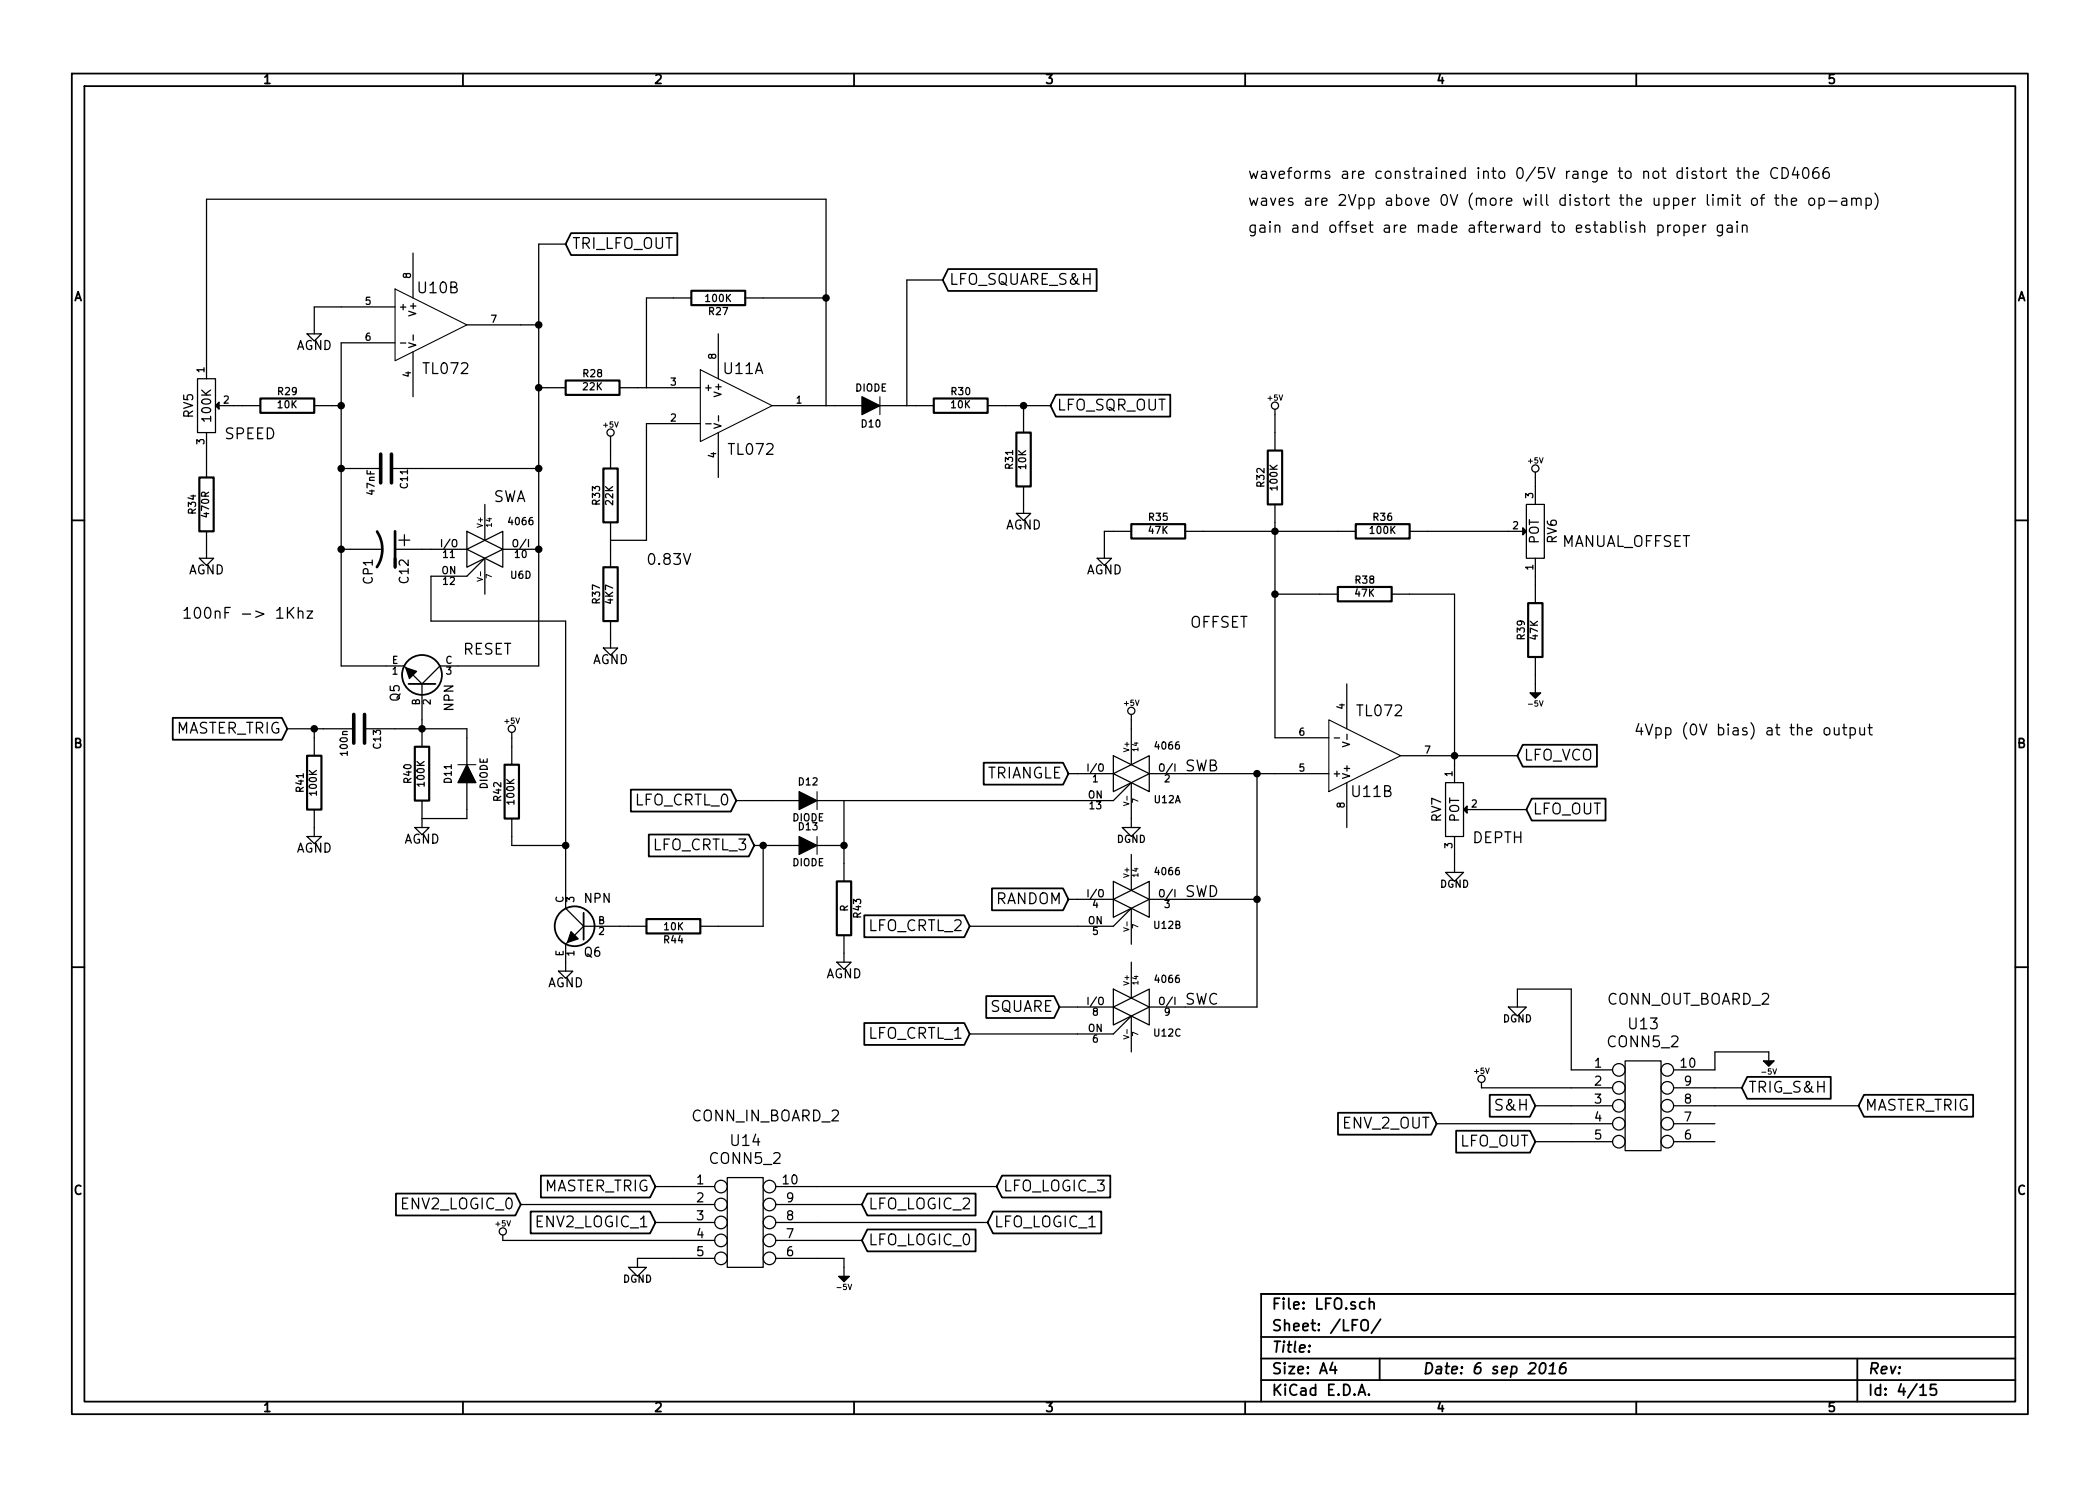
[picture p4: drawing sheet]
<svg xmlns="http://www.w3.org/2000/svg" width="297mm" height="210mm" viewBox="0 0 297 210" stroke-linecap="round" stroke-linejoin="round" font-family="sans-serif">
<g fill="none" stroke="#000" stroke-width=".25">
<path d="M10.2 10.4h276.6v189.7h-276.6zM11.9 12.2h273.2v186.1h-273.2zM65.5 10.4v1.8M120.8 10.4v1.8M176.1 10.4v1.8M231.4 10.4v1.8M80.8 33h15v3.1h-15l-.8-1.6zM134.1 38.1h21v3.1h-21l-.8-1.6zM149.4 55.8h16.1v3.1h-16.1l-.8-1.5zM10.2 73.6h1.7M285.1 73.6h1.7M57.8 96.8h3.8"/>
<path d="M24.4 101.6h15.5l.7 1.5-.7 1.6h-15.5zM89.2 111.7h14.2l.7 1.6-.7 1.5h-14.2zM91.8 118.1h14.1l.8 1.5-.8 1.6h-14.1zM139.1 107.9h11.3l.7 1.6-.7 1.5h-11.3zM215.4 105.4h10.5v3.1h-10.5l-.8-1.6zM216.7 113h10.4v3.1h-10.4l-.8-1.6zM10.2 136.8h1.7M82.5 129.2v3.8M122.3 129.5h14.1l.8 1.6-.8 1.5h-14.1zM140.3 125.7h10.1l.7 1.5-.7 1.6h-10.1zM285.1 136.8h1.7M122.3 144.7h14.1l.8 1.6-.8 1.5h-14.1z"/>
<path d="M139.5 140.9h9.6l.8 1.6-.8 1.5h-9.6zM189.3 157.4h13.1l.8 1.6-.8 1.5h-13.1zM206 160h10.4l.8 1.5-.8 1.6h-10.4zM210.7 154.9h5.7l.8 1.6-.8 1.5h-5.7zM247.1 152.4h11.9v3.1h-11.9l-.7-1.6zM263.7 154.9h15.4v3.1h-15.4l-.8-1.5zM56 168.9h16.9l.8 1.5-.8 1.6h-16.9zM75.1 171.4h16.8l.8 1.6-.8 1.5h-16.8zM76.5 166.3h15.4l.8 1.6-.8 1.5h-15.4zM122.7 174h15.3v3.1h-15.3l-.8-1.6zM122.7 168.9h15.3v3.1h-15.3l-.8-1.6zM140.5 171.4h15.3v3.1h-15.3l-.8-1.5z"/>
<path d="M141.7 166.3h15.3v3.1h-15.3l-.7-1.5zM65.5 198.3v1.8M120.8 198.3v1.8M176.1 198.3v1.8M178.4 189.2h106.7M178.4 195.3h106.7M178.4 192.2h106.7M185.2 190.4h.1l-.1 .1v-.1v.1M188.5 192.8l-.4 1h1M188.8 193.3v1.1M192.1 197.4l.5-1.5 .5 1.5M192.3 197h.7"/>
<path d="M192.6 187a.5 .5 0 0 1 .6-.3 .5 .5 0 0 1 .3 .5v.9a.53 .53 0 0 1-.6 .2 .53 .53 0 0 1-.4-.5zM193.6 197.3h.1l-.1 .1-.1-.1h.1v.1M193.7 184.3a.38 .38 0 0 1 .7 .1v.8M193.7 183.7v1.5M195.1 192.2v3.1M195.3 186.7l-1.3 1.9M218 193a.35 .35 0 0 1 .4-.2 .35 .35 0 0 1 .2 .3 .87 .87 0 0 1-.6 1.3l-.1-.1a1.14 1.14 0 0 1 .1-1.3zM219.1 194.4h.9M219.2 193.3l.5-.5-.1 1.6M221.5 192.8a.72 .72 0 0 0-.9 .7v.7a.52 .52 0 0 0 .9-.1v-.5a.49 .49 0 0 0-.9 .1M231.4 198.3v1.8M262.7 192.2v6.1"/>
<path d="M271.6 196.3l.4-.4v1.5M271.6 197.4h.9M273.8 195.9h-.7l-.1 .7 .3-.1h.5l.1 .3-.1 .5a.62 .62 0 0 1-.8 0M285.1 183.1h-106.7v15.2"/>
<circle cx="59.7" cy="95.5" r="2.82"/>
<circle cx="81.3" cy="131.1" r="2.82"/>
</g>
<path d="M55.9 40.9l10.1 5.1-10.1 5zM99.1 52.3l10.1 5.1-10.1 5.1zM124.5 56.1v2.6M64.8 108.2h2.5M115.6 112v2.5M115.6 118.4v2.5M188 101.8l10.1 5.1-10.1 5.1z" fill="none" stroke="#000" stroke-width=".15"/>
<g fill="none" stroke="#000" stroke-width=".18">
<path d="M58.4 35.8v6.4M80 34.5h-3.8v59.7h-14l-2.5 2.6M133.3 39.6h-5v17.8M234.5 31.9a.48 .48 0 0 1 .7 .1l.1 .6a.48 .48 0 0 1-.8 .2M234.5 31.8v1.6M235.9 31.8v1.1M236.3 31.8l-.3 .1-.1 .3M236.8 32a.42 .42 0 0 1 .4-.2 .42 .42 0 0 1 .4 .4v.4a.43 .43 0 0 1-.4 .3 .43 .43 0 0 1-.4-.3zM238.2 31.9a.48 .48 0 0 1 .7 .1v.6a.48 .48 0 0 1-.7 .2M238.2 31.8v1.6M239.5 32.4l.7-.2v-.3l-.5-.1-.2 .3 .1 .7 .1 .1 .5-.1M240.9 31.8v1.1"/>
<path d="M241.3 31.8l-.3 .1-.1 .3M241.5 24.4a.42 .42 0 0 1 .4-.2 .42 .42 0 0 1 .3 .3v.5a.43 .43 0 0 1-.4 .3 .43 .43 0 0 1-.4-.3zM242.9 24.2v1M243.3 24.2l-.3 .1-.1 .2M243.6 24.2h.6M243.6 31.8v1.3a.43 .43 0 0 1-.6 .2M243.6 31.9a.48 .48 0 0 0-.6 .1l-.1 .6a.48 .48 0 0 0 .7 .2M243.8 23.7v1.3l.1 .2h.3M244.3 31.9l.2-.1 .4 .1 .1 1M245 32.2l-.5 .1a.3 .3 0 0 0-.2 .3 .3 .3 0 0 0 .2 .3l.5-.1M245.6 24.2h.6M245.7 31.3l-.1 .1 .1 .1 .1-.1-.1-.1v.2"/>
<path d="M245.7 31.8v1.1M245.8 23.7v1.3l.1 .2h.3M246.5 32a.38 .38 0 0 1 .6 .1v.8M246.5 31.8v1.1M246.7 24.4a.38 .38 0 0 1 .7 .1v.7M246.7 23.7v1.5M247.8 28.2a.42 .42 0 0 1 .4-.2 .42 .42 0 0 1 .4 .3v.5a.43 .43 0 0 1-.4 .3 .43 .43 0 0 1-.4-.3zM248 24.7l.7-.1v-.3l-.5-.1-.2 .3 .1 .7h.1h.5M249 28h.6M249.6 27.5l-.3 .1-.1 .2v1.3M251 28h.6M251.2 27.5v1.3l.1 .2 .3 .1"/>
<path d="M251.4 23.9a.63 .63 0 0 0-.7 0 .63 .63 0 0 0-.2 .7 .6 .6 0 0 0 .3 .6 .6 .6 0 0 0 .6-.1M252.1 23.7a.77 .77 0 0 1 .9 .8 .77 .77 0 0 1-.9 .7zM252.1 28.2a.38 .38 0 0 1 .7 .1v.8M252.1 27.5v1.6M253.4 28.5l.7-.1v-.3l-.5-.1-.2 .3 .1 .7 .1 .1 .5-.1M253.9 23.6l-.4 1.1h1M254.3 24.2v1M255.1 23.9a.36 .36 0 0 1 .4-.2 .36 .36 0 0 1 .3 .3 .77 .77 0 0 1-.5 1.2h-.1a1.13 1.13 0 0 1-.1-1.3zM255.9 28.2a.42 .42 0 0 1 .4-.2 .42 .42 0 0 1 .4 .3v.5a.43 .43 0 0 1-.4 .3 .43 .43 0 0 1-.4-.3zM257.1 23.7a.62 .62 0 0 0-.7 .7v.6a.48 .48 0 0 0 .5 .3 .48 .48 0 0 0 .4-.3l-.1-.5a.48 .48 0 0 0-.7 0l-.1 .1M257.3 28.1a.48 .48 0 0 1 .7 .1v.6a.48 .48 0 0 1-.7 .2M257.3 28v1.6"/>
<path d="M258.6 23.7a.62 .62 0 0 0-.7 .7v.6a.48 .48 0 0 0 .4 .3 .48 .48 0 0 0 .4-.3v-.5a.48 .48 0 0 0-.8 0v.1M258.7 28.5h1.1M260.6 28.1l.1-.1 .4 .1 .1 1M261.2 28.4l-.5 .1a.3 .3 0 0 0-.2 .3 .3 .3 0 0 0 .2 .3l.5-.1M261.9 28.2a.38 .38 0 0 1 .7 .1v.8M261.9 28v1.1M262.6 28.3a.35 .35 0 0 1 .3-.3 .35 .35 0 0 1 .3 .3v.8M264 28.1a.48 .48 0 0 1 .6 .1l.1 .6a.48 .48 0 0 1-.7 .2M264 28v1.6M265.2 27.3a1.75 1.75 0 0 1 0 2.3M27.9 53.6h2.6v7.6h-2.6zM29.2 53.6v-25.4h87.6v29.2"/>
<path d="M31 57.4h5.8M43.4 47.2h2.1l-1.1 1.1zM44.4 57.4h3.9M55.9 48.5h-7.6v45.7h8.8l.3 .3M55.9 43.4h-11.5v3.8M56.6 48.5h.8M57.8 48.5l1 .3-1 .4M58.4 49.8v6.3M58.4 47.4v.8M66 46h10.2M76.2 54.9h3.8M87.6 54.9h11.5"/>
<path d="M97.8 42.2h-6.4v12.7M99.1 59.9h-7.7v16.5h-5M99.8 60h.8M101 59.9l1 .4-1 .3M101.6 47.2v6.4M101.6 58.8v.8M105.4 42.2h11.4M109.2 57.4h12.7M124.5 57.4h7.6M139.7 57.4h8.9M144.8 57.4v3.8M180.3 57.9v5.8"/>
<path d="M28.2 79h2l-1 1zM29.2 61.2v6.4M29.2 75.2v3.8M48.3 66.3h5.5M48.3 77.7h5.8M55.4 66.3h20.8M55.9 77.7h10.1M66 77.7l5.1-2.5v5.1zM66 75.2l5.1 2.5-5.1 2.6zM68.6 71.4v5M71.1 77.7h5.1M86.4 61.7v4.6"/>
<path d="M86.4 73.9v6.4M96.7 78.3l.5 1.6 .5-1.6M101.6 61.2v6.4M143.8 72.6h2l-1 1.1zM144.8 68.8v3.8M155.2 79h2l-1 1zM160 75.2h-3.8v3.8M167.6 75.2h24.2M180.3 71.4v33h7.7M199.4 75.2h16M215.9 71.4h2.5v7.6h-2.5zM217.2 66.8v4.6"/>
<path d="M217.2 79v6.3M26 86.4l.5-.5v1.6M26 87.5h.9M27.6 86.1a.36 .36 0 0 1 .4-.1 .36 .36 0 0 1 .3 .3 .77 .77 0 0 1-.4 1.2l-.2-.1a1.13 1.13 0 0 1-.1-1.3zM29.1 86.1a.36 .36 0 0 1 .4-.1 .36 .36 0 0 1 .2 .3 .77 .77 0 0 1-.4 1.2l-.1-.1a1.13 1.13 0 0 1-.1-1.3zM58.4 95.5l1.3 1.3M59.7 96.8v8.9M68.6 84.1v-5.1l-2.6 2.5h-5v6.4h19v40.6l2.5 2.6M85.3 91.7h2.1l-1 1zM86.4 87.9v3.8M180.3 84.1h8.9M190.5 96.8v6.3"/>
<path d="M196.8 84.1h8.9v26.6M217.2 93v5M40.6 103.1h9.4M43.4 118.4h2.1l-1.1 1zM44.4 103.1v3.8M44.4 114.5v3.9M51.6 103.1h14.4v5.1M58.7 117.1h2l-1 1zM59.7 113.3v3.8M66 110.7v5.1h-6.3M72.4 103.6v4.6M72.4 115.8v3.8h7.6"/>
<path d="M104.1 113.3h8.9M106.7 119.6h6.3M107.9 119.6v11.5h-8.8M115.6 113.3h41.9l2.5-2.6v6.4M115.6 119.6h3.8M119.4 113.3v11.4M151.1 109.5h6.4M157.5 109.5l5.1-2.6v5.1zM157.5 106.9l5.1 2.6-5.1 2.5zM158.7 117.1h2.6l-1.3 1.3zM160 101.1v7.1M162.6 109.5h25.4"/>
<path d="M177.8 109.5v33h-15.2M188.7 104.4h.8M189.9 105l1 .3-1 .4M190.5 110.7v6.4M190.5 103.9v.7M198.1 106.9h16.5M204.5 110.7h2.5v7.7h-2.5zM205.7 118.4v5M207.5 114.5h8.4M258.1 103.1a.42 .42 0 0 1 .4-.1 .42 .42 0 0 1 .3 .3v.4a.43 .43 0 0 1-.4 .3 .43 .43 0 0 1-.4-.3zM259.5 103v.8a.39 .39 0 0 0 .6 .1M260.1 103v1"/>
<path d="M260.6 103h.6M260.8 102.5v1.3l.1 .1 .3 .1M261.7 103a.48 .48 0 0 1 .7 .1v.6a.48 .48 0 0 1-.7 .2M261.7 103v1.5M263.1 103v.8a.39 .39 0 0 0 .6 .1M263.7 103v1M264.2 103h.6M264.4 102.5v1.3l.1 .1 .3 .1M79 137.4h2l-1 1zM80.3 133.3l-.3 .3v3.8M82.5 131.1l-1.2 1.2M82.5 131.1h8.9"/>
<path d="M118.4 136.1h2l-1 1.1zM119.4 132.3v3.8M137.2 131.1h20.3l2.5-2.6v5.1M151.1 127.2h6.4M157.5 139.9l5.1 2.6-5.1 2.5zM157.5 127.2l5.1-2.5v5.1zM157.5 124.7l5.1 2.5-5.1 2.6zM160 120.9v5.1M160 136.1v5.1M162.6 127.2h15.2M204.5 123.4h2.5l-1.3 1.3zM137.2 146.3h20.3l2.5-2.5v5"/>
<path d="M149.9 142.5h7.6M157.5 142.5l5.1-2.6v5.1zM203.2 159h24.9M209.5 153.2v.7h18.6M213.4 142.5h2.5l-1.3 1.3zM214.6 142.5v-2.6h7.6v11.5h5.9M217.2 156.5h10.9M229.9 150.1h5v12.7h-5zM236.7 153.9h9.7M236.7 156.5h26.2M236.7 159h5.9M250.2 150.1v-1.3h-7.6v2.6h-5.9"/>
<path d="M71.1 174.7v.8h30M73.7 170.4h27.4M88.9 179.3h2.5l-1.2 1.3zM92.7 167.9h8.4M92.7 173h8.4M101.1 178h-10.9v1.3M102.9 166.6h5v12.7h-5zM109.7 178h9.7v2.6M109.7 167.9h31.3M109.7 170.4h12.2M109.7 173h30M109.7 175.5h12.2"/>
<path d="M217.2 161.5h10.9M236.7 161.5h5.9"/>
<circle cx="180.3" cy="57.4" r=".51"/>
<circle cx="86.4" cy="61.2" r=".51"/>
<circle cx="217.2" cy="66.3" r=".51"/>
<circle cx="72.4" cy="103.1" r=".51"/>
<circle cx="160" cy="100.6" r=".51"/>
<circle cx="209.6" cy="152.6" r=".51"/>
<circle cx="229" cy="156.5" r=".89"/>
<circle cx="229" cy="153.9" r=".89"/>
<circle cx="229" cy="151.4" r=".89"/>
<circle cx="229" cy="159" r=".89"/>
<circle cx="235.8" cy="156.5" r=".89"/>
<circle cx="235.8" cy="153.9" r=".89"/>
<circle cx="235.8" cy="159" r=".89"/>
<circle cx="235.8" cy="151.4" r=".89"/>
<circle cx="71.1" cy="174.2" r=".51"/>
<circle cx="102" cy="167.9" r=".89"/>
<circle cx="102" cy="178" r=".89"/>
<circle cx="102" cy="170.4" r=".89"/>
<circle cx="102" cy="173" r=".89"/>
<circle cx="102" cy="175.5" r=".89"/>
<circle cx="108.8" cy="170.4" r=".89"/>
<circle cx="108.8" cy="167.9" r=".89"/>
<circle cx="108.8" cy="178" r=".89"/>
<circle cx="108.8" cy="175.5" r=".89"/>
<circle cx="108.8" cy="173" r=".89"/>
<circle cx="229" cy="161.5" r=".89"/>
<circle cx="235.8" cy="161.5" r=".89"/>
</g>
<path d="M53.8 64.3v4M55.4 64.3v4M50 101.1v4.1M51.6 101.1v4.1" fill="none" stroke="#000" stroke-width=".51"/>
<g fill="none" stroke="#000" stroke-width=".3">
<path d="M36.8 56.4h7.6v2h-7.6zM80 53.8h7.6v2.1h-7.6zM97.8 41.1h7.6v2.1h-7.6zM132.1 56.4h7.6v2h-7.6zM28.2 67.6h2v7.6h-2zM85.3 66.3h2.1v7.6h-2.1zM143.8 61.2h2v7.6h-2zM160 74.2h7.6v2h-7.6zM179.3 63.7h2.1v7.7h-2.1zM191.8 74.2h7.6v2h-7.6zM85.3 80.3h2.1v7.6h-2.1zM189.2 83.1h7.6v2h-7.6z"/>
<path d="M216.2 85.3h2v7.7h-2zM43.4 106.9h2.1v7.6h-2.1zM58.7 105.7h2v7.6h-2zM71.4 108.2h2v7.6h-2zM91.4 130h7.7v2.1h-7.7zM118.4 124.7h2v7.6h-2z"/>
</g>
<path d="M30.5 57.4l.5-.5v1zM121.9 56.1l2.6 1.3-2.6 1.3zM215.4 74.7l.5 .5-.5 .5zM57.4 94.5l1.5 .5-1 1zM216.4 98h1.5l-.7 .8zM66 108.2l1.3 2.5h-2.5zM113 112l2.6 1.3-2.6 1.2zM113 118.4l2.6 1.2-2.6 1.3zM207 114.5l.5-.5v1.1zM80.8 131.8l1 1-1.5 .5zM249.4 150.1h1.6l-.8 .8zM118.6 180.6h1.5l-.7 .8z" fill="#000" stroke="#000" stroke-width=".18"/>
<path d="M53.3 75.2a4.6 4.6 0 0 1 0 5M55.9 75.2v5.1v-1.3" fill="none" stroke="#000" stroke-width=".38"/>
<g fill="#000" stroke="#000" stroke-width=".25">
<circle cx="48.3" cy="57.4" r=".41"/>
<circle cx="76.2" cy="46" r=".41"/>
<circle cx="76.2" cy="54.9" r=".41"/>
<circle cx="116.8" cy="42.2" r=".41"/>
<circle cx="144.8" cy="57.4" r=".41"/>
<circle cx="48.3" cy="66.3" r=".41"/>
<circle cx="48.3" cy="77.7" r=".41"/>
<circle cx="76.2" cy="77.7" r=".41"/>
<circle cx="76.2" cy="66.3" r=".41"/>
<circle cx="180.3" cy="75.2" r=".41"/>
<circle cx="180.3" cy="84.1" r=".41"/>
<circle cx="44.4" cy="103.1" r=".41"/>
<circle cx="59.7" cy="103.1" r=".41"/>
<circle cx="80" cy="119.6" r=".41"/>
<circle cx="107.9" cy="119.6" r=".41"/>
<circle cx="119.4" cy="119.6" r=".41"/>
<circle cx="177.8" cy="109.5" r=".41"/>
<circle cx="205.7" cy="106.9" r=".41"/>
<circle cx="177.8" cy="127.2" r=".41"/>
</g>
<text font-size="2.8" x="58.2" y="77.3" transform="rotate(-90 58.2 77.3)">+</text>
<g font-size="2.1">
<text x="176.5" y="25.4">waveforms are constrained into 0/5V range to not distort the CD4066</text>
<text x="176.5" y="29.2">waves are 2Vpp above 0V (more will distort the upper limit of the op-amp)</text>
<text x="80.9" y="35.3">TRI_LFO_OUT</text>
<text x="176.5" y="33">gain and offset are made afterward to establish proper gain</text>
<text x="59.2" y="41.6">U10B</text>
<text x="134.3" y="40.4">LFO_SQUARE_S&amp;H</text>
<text x="60" y="53">TL072</text>
<text x="102.4" y="53">U11A</text>
<text x="149.5" y="58.2">LFO_SQR_OUT</text>
<text x="31.7" y="62.2">SPEED</text>
<text x="103.2" y="64.4">TL072</text>
<text x="69.8" y="71.1">SWA</text>
<text x="221" y="77.5">MANUAL_OFFSET</text>
<text x="91.4" y="80">0.83V</text>
<text x="30.1" y="87.6">100nF -&gt; 1Khz</text>
<text x="168.1" y="88.9">OFFSET</text>
<text x="65.3" y="92.7">RESET</text>
<text x="192.1" y="101.4">TL072</text>
<text x="24.5" y="103.9">MASTER_TRIG</text>
<text x="215.6" y="107.7">LFO_VCO</text>
<text x="231.1" y="104.1">4Vpp (0V bias) at the output</text>
<text x="139.3" y="110.2">TRIANGLE</text>
<text x="167.6" y="109.2">SWB</text>
<text x="191.3" y="112.8">U11B</text>
<text x="89.8" y="114">LFO_CRTL_0</text>
<text x="208.3" y="119.4">DEPTH</text>
<text x="216.8" y="115.3">LFO_OUT</text>
<text x="92.3" y="120.4">LFO_CRTL_3</text>
<text x="122.8" y="131.8">LFO_CRTL_2</text>
<text x="140.6" y="128">RANDOM</text>
<text x="167.6" y="127">SWD</text>
<text x="139.9" y="143.3">SQUARE</text>
<text x="167.6" y="142.2">SWC</text>
<text x="227.3" y="142.2">CONN_OUT_BOARD_2</text>
<text x="122.8" y="147.1">LFO_CRTL_1</text>
<text x="227.5" y="148.3">CONN5_2</text>
<text x="230.5" y="145.7">U13</text>
<text x="247.3" y="154.7">TRIG_S&amp;H</text>
<text x="97.8" y="158.7">CONN_IN_BOARD_2</text>
<text x="189.9" y="159.8">ENV_2_OUT</text>
<text x="211.8" y="157.2">S&amp;H</text>
<text x="263.8" y="157.2">MASTER_TRIG</text>
<text x="100.5" y="164.8">CONN5_2</text>
<text x="103.5" y="162.2">U14</text>
<text x="206.3" y="162.3">LFO_OUT</text>
<text x="56.9" y="171.2">ENV2_LOGIC_0</text>
<text x="76" y="173.7">ENV2_LOGIC_1</text>
<text x="76.6" y="168.7">MASTER_TRIG</text>
<text x="122.9" y="171.2">LFO_LOGIC_2</text>
<text x="140.6" y="173.7">LFO_LOGIC_1</text>
<text x="141.9" y="168.7">LFO_LOGIC_3</text>
<text x="122.9" y="176.3">LFO_LOGIC_0</text>
<text x="179.9" y="185.4">File: LFO.sch</text>
<text x="179.9" y="191.5">Title:</text>
<text x="179.9" y="188.4">Sheet: /LFO/</text>
<text x="179.9" y="197.6">KiCad E.D.A.</text>
<text x="179.9" y="194.5">Size: A4</text>
<text x="201.2" y="194.5">Date: 6 sep 2016</text>
<text x="264.2" y="194.5">Rev:</text>
<text x="264.2" y="197.6">Id: 4/15</text>
</g>
<g font-size="1.8">
<text x="37.3" y="11.9">1</text>
<text x="92.7" y="11.9">2</text>
<text x="148" y="11.9">3</text>
<text x="203.3" y="11.9">4</text>
<text x="258.6" y="11.9">5</text>
<text x="10.4" y="42.7">A</text>
<text x="285.3" y="42.7">A</text>
<text x="41.9" y="49.6">AGND</text>
<text x="27.4" y="59.1" transform="rotate(-90 27.4 59.1)">RV5</text>
<text x="29.9" y="59.5" transform="rotate(-90 29.9 59.5)">100K</text>
<text x="142.2" y="75">AGND</text>
<text x="217.7" y="77" transform="rotate(-90 217.7 77)">POT</text>
<text x="220.3" y="76.9" transform="rotate(-90 220.3 76.9)">RV6</text>
<text x="26.6" y="81.3">AGND</text>
<text x="52.8" y="82.6" transform="rotate(-90 52.8 82.6)">CP1</text>
<text x="57.9" y="82.5" transform="rotate(-90 57.9 82.5)">C12</text>
<text x="153.6" y="81.3">AGND</text>
<text x="83.8" y="94">AGND</text>
<text x="56.6" y="99.2" transform="rotate(-90 56.6 99.2)">Q5</text>
<text x="64.2" y="100.6" transform="rotate(-90 64.2 100.6)">NPN</text>
<text x="10.4" y="105.9">B</text>
<text x="285.3" y="105.9">B</text>
<text x="57.1" y="119.4">AGND</text>
<text x="203.9" y="116.3" transform="rotate(-90 203.9 116.3)">RV7</text>
<text x="206.5" y="116.4" transform="rotate(-90 206.5 116.4)">POT</text>
<text x="41.9" y="120.7">AGND</text>
<text x="82.7" y="127.8">NPN</text>
<text x="82.7" y="135.4">Q6</text>
<text x="77.4" y="139.7">AGND</text>
<text x="116.8" y="138.5">AGND</text>
<text x="225.6" y="151.1">1</text>
<text x="225.6" y="153.7">2</text>
<text x="237.8" y="151.1">10</text>
<text x="238.3" y="153.7">9</text>
<text x="225.6" y="156.2">3</text>
<text x="225.6" y="158.7">4</text>
<text x="225.6" y="161.3">5</text>
<text x="238.3" y="161.3">6</text>
<text x="238.3" y="158.7">7</text>
<text x="238.3" y="156.2">8</text>
<text x="98.6" y="167.6">1</text>
<text x="110.8" y="167.6">10</text>
<text x="10.4" y="169.1">C</text>
<text x="98.6" y="170.2">2</text>
<text x="98.6" y="172.7">3</text>
<text x="111.3" y="172.7">8</text>
<text x="111.3" y="170.2">9</text>
<text x="285.3" y="169.1">C</text>
<text x="98.6" y="175.3">4</text>
<text x="98.6" y="177.8">5</text>
<text x="111.3" y="177.8">6</text>
<text x="111.3" y="175.3">7</text>
<text x="37.3" y="199.8">1</text>
<text x="92.7" y="199.8">2</text>
<text x="148" y="199.8">3</text>
<text x="203.3" y="199.8">4</text>
<text x="258.6" y="199.8">5</text>
</g>
<g font-size="1.4">
<text x="58.2" y="39.4" transform="rotate(-90 58.2 39.4)">8</text>
<text x="51.7" y="43.2">5</text>
<text x="56.4" y="43.9">+</text>
<text x="58.9" y="44.4" transform="rotate(-90 58.9 44.4)">V+</text>
<text x="69.5" y="45.7">7</text>
<text x="99.9" y="42.8">100K</text>
<text x="100.3" y="44.6">R27</text>
<text x="29" y="52.7" transform="rotate(-90 29 52.7)">1</text>
<text x="51.7" y="48.3">6</text>
<text x="58.2" y="53.3" transform="rotate(-90 58.2 53.3)">4</text>
<text x="82.5" y="53.4">R28</text>
<text x="101.3" y="50.8" transform="rotate(-90 101.3 50.8)">8</text>
<text x="31.6" y="57.1">2</text>
<text x="39.3" y="57.8">10K</text>
<text x="39.3" y="56">R29</text>
<text x="82.5" y="55.3">22K</text>
<text x="94.9" y="59.7">2</text>
<text x="94.9" y="54.6">3</text>
<text x="99.6" y="55.4">+</text>
<text x="102.1" y="55.9" transform="rotate(-90 102.1 55.9)">V+</text>
<text x="112.6" y="57.1">1</text>
<text x="121" y="55.4">DIODE</text>
<text x="134.6" y="57.8">10K</text>
<text x="134.6" y="56">R30</text>
<text x="29" y="62.9" transform="rotate(-90 29 62.9)">3</text>
<text x="101.3" y="64.8" transform="rotate(-90 101.3 64.8)">4</text>
<text x="121.9" y="60.5">D10</text>
<text x="53" y="69.9" transform="rotate(-90 53 69.9)">47nF</text>
<text x="57.7" y="69.1" transform="rotate(-90 57.7 69.1)">C11</text>
<text x="84.9" y="71.4" transform="rotate(-90 84.9 71.4)">R33</text>
<text x="86.8" y="71.4" transform="rotate(-90 86.8 71.4)">22K</text>
<text x="143.3" y="66.3" transform="rotate(-90 143.3 66.3)">R31</text>
<text x="145.2" y="66.3" transform="rotate(-90 145.2 66.3)">10K</text>
<text x="178.9" y="68.9" transform="rotate(-90 178.9 68.9)">R32</text>
<text x="180.7" y="69.3" transform="rotate(-90 180.7 69.3)">100K</text>
<text x="216.9" y="70.5" transform="rotate(-90 216.9 70.5)">3</text>
<text x="27.8" y="72.7" transform="rotate(-90 27.8 72.7)">R34</text>
<text x="29.6" y="73.1" transform="rotate(-90 29.6 73.1)">470R</text>
<text x="62.6" y="77.5">I/O</text>
<text x="72.1" y="74.3">4066</text>
<text x="72.7" y="77.5">O/I</text>
<text x="162.5" y="75.6">47K</text>
<text x="162.5" y="73.7">R35</text>
<text x="193.9" y="75.6">100K</text>
<text x="194.3" y="73.7">R36</text>
<text x="214" y="74.9">2</text>
<text x="62.4" y="81.3">ON</text>
<text x="62.7" y="79">11</text>
<text x="62.7" y="82.8">12</text>
<text x="72.3" y="81.9">U6D</text>
<text x="72.9" y="79">10</text>
<text x="191.7" y="82.6">R38</text>
<text x="216.9" y="80.6" transform="rotate(-90 216.9 80.6)">1</text>
<text x="84.9" y="85.4" transform="rotate(-90 84.9 85.4)">R37</text>
<text x="86.8" y="85.4" transform="rotate(-90 86.8 85.4)">4K7</text>
<text x="191.7" y="84.5">47K</text>
<text x="55.4" y="94">E</text>
<text x="55.5" y="95.5">1</text>
<text x="63" y="94">C</text>
<text x="63.1" y="95.5">3</text>
<text x="215.7" y="90.4" transform="rotate(-90 215.7 90.4)">R39</text>
<text x="217.6" y="90.5" transform="rotate(-90 217.6 90.5)">47K</text>
<text x="59.4" y="99.8" transform="rotate(-90 59.4 99.8)">B</text>
<text x="61" y="99.7" transform="rotate(-90 61 99.7)">2</text>
<text x="190.2" y="100.3" transform="rotate(-90 190.2 100.3)">4</text>
<text x="49.2" y="106.8" transform="rotate(-90 49.2 106.8)">100n</text>
<text x="53.9" y="105.9" transform="rotate(-90 53.9 105.9)">C13</text>
<text x="163.5" y="106.1">4066</text>
<text x="183.8" y="104.1">6</text>
<text x="201.5" y="106.7">7</text>
<text x="43" y="112" transform="rotate(-90 43 112)">R41</text>
<text x="44.9" y="112.4" transform="rotate(-90 44.9 112.4)">100K</text>
<text x="58.2" y="110.8" transform="rotate(-90 58.2 110.8)">R40</text>
<text x="60.1" y="111.2" transform="rotate(-90 60.1 111.2)">100K</text>
<text x="63.9" y="110.8" transform="rotate(-90 63.9 110.8)">D11</text>
<text x="69" y="111.7" transform="rotate(-90 69 111.7)">DIODE</text>
<text x="70.9" y="113.3" transform="rotate(-90 70.9 113.3)">R42</text>
<text x="72.8" y="113.7" transform="rotate(-90 72.8 113.7)">100K</text>
<text x="113" y="111.2">D12</text>
<text x="153.9" y="113">ON</text>
<text x="154" y="109.2">I/O</text>
<text x="154.6" y="110.7">1</text>
<text x="163.3" y="113.7">U12A</text>
<text x="164.2" y="109.2">O/I</text>
<text x="164.7" y="110.7">2</text>
<text x="183.8" y="109.2">5</text>
<text x="188.5" y="110">+</text>
<text x="191" y="110.2" transform="rotate(-90 191 110.2)">V+</text>
<text x="205.5" y="109.8" transform="rotate(-90 205.5 109.8)">1</text>
<text x="112.1" y="116.3">DIODE</text>
<text x="113" y="117.5">D13</text>
<text x="154.2" y="114.5">13</text>
<text x="157.9" y="119.3">DGND</text>
<text x="190.2" y="114.3" transform="rotate(-90 190.2 114.3)">8</text>
<text x="208.2" y="114.3">2</text>
<text x="112.1" y="122.6">DIODE</text>
<text x="163.5" y="123.9">4066</text>
<text x="203.7" y="125.6">DGND</text>
<text x="205.5" y="120" transform="rotate(-90 205.5 120)">3</text>
<text x="79.8" y="127.8" transform="rotate(-90 79.8 127.8)">C</text>
<text x="81.3" y="127.6" transform="rotate(-90 81.3 127.6)">3</text>
<text x="84.6" y="130.8">B</text>
<text x="94" y="131.7">10K</text>
<text x="120" y="129" transform="rotate(-90 120 129)">R</text>
<text x="121.8" y="129.8" transform="rotate(-90 121.8 129.8)">R43</text>
<text x="153.9" y="130.8">ON</text>
<text x="154" y="127">I/O</text>
<text x="154.6" y="128.5">4</text>
<text x="163.3" y="131.5">U12B</text>
<text x="164.2" y="127">O/I</text>
<text x="164.7" y="128.5">3</text>
<text x="79.8" y="135.3" transform="rotate(-90 79.8 135.3)">E</text>
<text x="81.3" y="135.2" transform="rotate(-90 81.3 135.2)">1</text>
<text x="84.7" y="132.3">2</text>
<text x="94" y="133.5">R44</text>
<text x="154.6" y="132.3">5</text>
<text x="154" y="142.2">I/O</text>
<text x="154.6" y="143.8">8</text>
<text x="163.5" y="139.1">4066</text>
<text x="164.2" y="142.2">O/I</text>
<text x="164.7" y="143.8">9</text>
<text x="153.9" y="146">ON</text>
<text x="154.6" y="147.6">6</text>
<text x="163.3" y="146.7">U12C</text>
<text x="212.5" y="144.7">DGND</text>
<text x="88.1" y="181.5">DGND</text>
</g>
<g font-size="1.1">
<text x="179.4" y="56.7">+5V</text>
<text x="85.4" y="60.5">+5V</text>
<text x="216.2" y="65.6">+5V</text>
<text x="68.3" y="74.6" transform="rotate(-90 68.3 74.6)">V+</text>
<text x="69.6" y="74.5" transform="rotate(-90 69.6 74.5)">14</text>
<text x="68.3" y="82.1" transform="rotate(-90 68.3 82.1)">V-</text>
<text x="69.6" y="81.8" transform="rotate(-90 69.6 81.8)">7</text>
<text x="159.1" y="99.9">+5V</text>
<text x="216.4" y="100">-5V</text>
<text x="71.4" y="102.4">+5V</text>
<text x="159.8" y="106.3" transform="rotate(-90 159.8 106.3)">V+</text>
<text x="161" y="106.2" transform="rotate(-90 161 106.2)">14</text>
<text x="159.8" y="113.8" transform="rotate(-90 159.8 113.8)">V-</text>
<text x="161" y="113.6" transform="rotate(-90 161 113.6)">7</text>
<text x="159.8" y="124.1" transform="rotate(-90 159.8 124.1)">V+</text>
<text x="161" y="124" transform="rotate(-90 161 124)">14</text>
<text x="159.8" y="131.6" transform="rotate(-90 159.8 131.6)">V-</text>
<text x="161" y="131.3" transform="rotate(-90 161 131.3)">7</text>
<text x="159.8" y="139.3" transform="rotate(-90 159.8 139.3)">V+</text>
<text x="161" y="139.3" transform="rotate(-90 161 139.3)">14</text>
<text x="159.8" y="146.8" transform="rotate(-90 159.8 146.8)">V-</text>
<text x="161" y="146.6" transform="rotate(-90 161 146.6)">7</text>
<text x="208.6" y="152">+5V</text>
<text x="249.4" y="152.1">-5V</text>
<text x="70.2" y="173.6">+5V</text>
<text x="118.6" y="182.5">-5V</text>
</g>
</svg>
